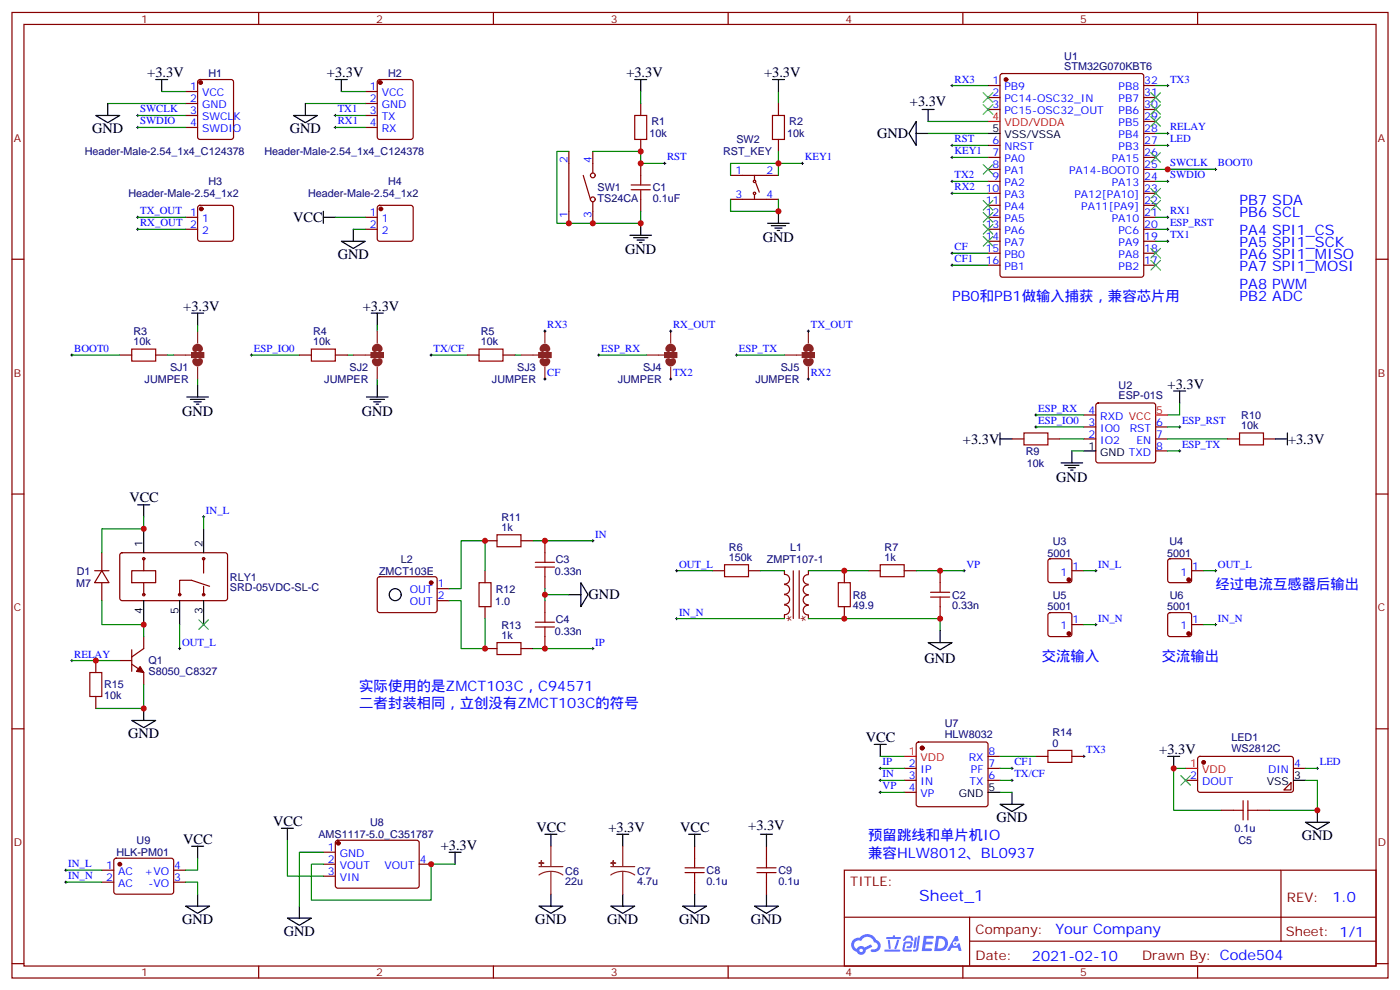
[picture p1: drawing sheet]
<svg xmlns="http://www.w3.org/2000/svg" width="412mm" height="292mm" viewBox="0 0 412 292" stroke-linecap="round" stroke-linejoin="round" font-family="sans-serif">
<g fill="none" stroke="#870000" stroke-width=".35">
<path d="M3.5 3.7h405.4v284.3h-405.4zM7.1 7.2h398.2v277.3h-398.2zM76.2 3.7v3.5M145.3 3.7v3.5M214.5 3.7v3.5M283.6 3.7v3.5M352.8 3.7v3.5M3.5 76.3h3.6M405.3 76.3h3.6M3.5 145.5h3.6M405.3 145.5h3.6M3.5 214.6h3.6"/>
<path d="M405.3 214.6h3.6M248.7 256.3h156.6v28.2h-156.6zM377.3 256.3v20.9M248.7 270.1h156.5M285.6 277.2h119.6M285.6 270.1v14.1M3.5 283.8h3.6M76.2 284.5v3.5M145.3 284.5v3.5M214.5 284.5v3.5M283.6 284.5v3.5M352.8 284.5v3.5"/>
<path d="M405.3 283.8h3.6"/>
</g>
<g fill="#5487ff">
<path d="M272.1 275.6h2.6l.3 .2-.1 .5-2 .1-.1 .9h1.6l.4 .4-.4 .4h-1.7l-.2 1.2h1.8l.3 .4-.2 .3-2.9 .1z"/>
<path d="M281.4 275.6h.7l.4 1.4-.7 .3a.74 .74 0 0 0-1.1 .3 .74 .74 0 0 0 .5 1 .74 .74 0 0 0 .9-.6l.5-.3 .7 2.3h-.9l-.2-.9h-1.9l-.5 .9h-.9z"/>
<path d="M269.5 276h.6l-.4 3a.31 .31 0 0 1-.3 .2 .31 .31 0 0 1-.3-.3z"/>
<path d="M270.4 275.6h.6l-.5 3.9a.89 .89 0 0 1-.7 .7 .89 .89 0 0 1-.9-.3l1-.4z"/>
<path d="M266.8 275.7l.6-.2 1.2 .1 .5 1.3-.6 .2-.4-1-1 .2a.95 .95 0 0 1-1 .8l-.1-.2z"/>
<path d="M266.4 277.4l1.8-.2a1.04 1.04 0 0 1 .6 1.1 1.04 1.04 0 0 1-.8 .9h-.7a.29 .29 0 0 1-.3-.3 .29 .29 0 0 1 .3-.3h.7l.2-.8-1.4 .1-.4 1.7 1.9 .1a.29 .29 0 0 1 .3 .3 .29 .29 0 0 1-.3 .2h-2l-.4-.3 .2-2z"/>
<path d="M260.5 279.7h4.4a.3 .3 0 0 1 .3 .3 .3 .3 0 0 1-.3 .2h-4.3z"/>
<path d="M264.3 276.7h.6l-.5 1.7a1.02 1.02 0 0 1-.7 1.1l-.2-.2z"/>
<path d="M261.5 276.8h.6l.3 2.4-.3 .3-.3-.2z"/>
<path d="M261.1 275.9h1.9l.2-.5h.5l-.1 .5h1.5a.29 .29 0 0 1 .3 .4 .29 .29 0 0 1-.3 .2h-3.9z"/>
<path d="M275.8 275.6l-.6 4.5h1.4a2.27 2.27 0 0 0 2.7-2.3 2.27 2.27 0 0 0-2.7-2.2zM276.6 276.4a1.5 1.5 0 0 1 1.8 1.5 1.5 1.5 0 0 1-1.9 1.4h-.3z"/>
<path d="M251.4 276.7a2.09 2.09 0 0 0 1 3.6 1.37 1.37 0 0 0 1.5 .9 1.37 1.37 0 0 0 1.1-1.4l2-1-.5-.7-1.8 .9a1.4 1.4 0 0 0-2.3 .4 1.32 1.32 0 0 1-.6-1.8 1.32 1.32 0 0 1 1.9-.5 2.02 2.02 0 0 1 2-1.2 2.02 2.02 0 0 1 1.8 1.6 1.09 1.09 0 0 1 1.1 1.4 1.09 1.09 0 0 1-1.6 .6 .41 .41 0 0 0-.5 .4 .41 .41 0 0 0 .4 .5 1.89 1.89 0 0 0 2.4-1.2 1.89 1.89 0 0 0-1.2-2.4 2.98 2.98 0 0 0-5-.7l-1 .2zM253.2 279.9a.52 .52 0 0 1 1 0 .52 .52 0 0 1-1 0z"/>
<circle cx="281.4" cy="277.9" r=".28"/>
</g>
<g fill="none" stroke="#870000" stroke-width=".35">
<path d="M54.7 27h3.5M54.7 30.5h3.5M54.7 34h3.5M54.7 37.5h3.5M58.4 23.6l.5-.2h9.2l.6 .5 .1 16.5-.5 .6-9.4 .1-.6-.5-.1-16.5zM107.6 27h3.5M107.6 30.5h3.5M107.6 34h3.5M107.6 37.5h3.5M111.4 23.6l.4-.2h9.2l.7 .5v16.5l-.5 .6-9.4 .1-.6-.5-.1-16.5zM188.7 30.5v3.5M229.3 30.5v3.5"/>
<path d="M291 25.2h3.6M291 28.7h3.6M291 32.2h3.6M294.8 21.9l.5-.2h40.9l.5 .2 .2 .5v58.5l-.2 .5-.5 .2h-40.9l-.5-.2-.2-.5v-58.5zM336.9 25.2h3.5M336.9 28.7h3.5M336.9 32.2h3.5M336.9 39.3h3.5M336.9 35.8h3.5M167.6 44.6v21.2M171.8 51.6l2.1 7.1M174.6 44.6v6.3"/>
<path d="M174.6 59.4v6.4M188.7 41.1v3.5M188.7 48.1v3.5M188.7 58.7v3.5M215.2 58.7h14.1M215.2 51.6h14.1M222.2 51.6v1.5M222.2 57.3v1.4M222.6 53.8l1.1 2.8M229.3 41.1v3.5M291 42.8h3.6M291 46.4h3.6"/>
<path d="M291 49.9h3.6M291 53.4h3.6M291 56.9h3.6M336.9 42.8h3.5M336.9 46.4h3.5M336.9 49.9h3.5M336.9 53.4h3.5M336.9 56.9h3.5M54.7 64h3.5M54.7 67.5h3.5M58.4 60.7l.5-.2h9.2l.5 .2 .2 .5v9.1l-.2 .5-.5 .2h-9.2l-.5-.2-.2-.5v-9.1zM107.6 64h3.5"/>
<path d="M107.6 67.5h3.5M111.4 60.7l.4-.2h9.2l.5 .2 .2 .5v9.1l-.2 .5-.5 .2h-9.2l-.5-.2-.2-.5v-9.1zM291 60.5h3.6M291 64h3.6M291 67.5h3.6M291 71h3.6M291 74.6h3.6M291 78.1h3.6M336.9 60.5h3.5M336.9 64h3.5M336.9 67.5h3.5M336.9 71h3.5"/>
<path d="M336.9 74.6h3.5M336.9 78.1h3.5M35.3 104.6h3.5M45.9 104.6h3.5M88.2 104.6h3.5M98.8 104.6h3.5M137.6 104.6h3.5M148.2 104.6h3.5M323 118.9l.5-.2h16.2l.5 .2 .2 .5v16.2l-.2 .5-.5 .2h-16.2l-.5-.2-.2-.5v-16.2zM298.1 129.3h3.5M308.7 129.3h3.5M319.3 129.3h3.5"/>
<path d="M319.3 125.7h3.5M319.3 122.2h3.5M340.4 129.3h3.6M340.4 125.7h3.6M340.4 132.8h3.6M361.6 129.3h3.5M372.2 129.3h3.5M142.9 159.2h3.5M153.5 159.2h3.5M160.5 159.2v3.6M27.9 168.1h4.2M30 168.1l2.1 3.5h-4.2z"/>
<path d="M30 162.8v5.3M30 171.6v5.3M35.5 163l.5-.2h30.6l.4 .7v13l-.7 .4-30.6-.1-.4-.6v-12.7zM38.8 168.1h7.1v3.5h-7.1zM42.3 164.5v3.6M42.3 171.6v3.5M60 164.5v4.3M60 172.6v2.5M61.7 172.6l-5.3-1.7h-3.5v4.2M111.4 170l.4-.2 16.5 .1 .5 .6-.1 9.5-.6 .4-16.5-.1-.5-.6v-9.2zM128.8 176.9h3.5M128.8 173.4h3.5"/>
<path d="M142.9 168.1v3.5M142.9 178.6v3.6M160.5 169.8v3.6M160.5 176.9v3.5M209.9 168.1h3.5M220.5 168.1h3.5M231.1 168.1v1.1a1.41 1.41 0 0 1 1.5 1.4 1.41 1.41 0 0 1-1.5 1.4M231.1 178.2a1.41 1.41 0 0 1 1.5 1.4 1.41 1.41 0 0 1-1.5 1.4M231.1 172.2a1.41 1.41 0 0 1 1.5 1.4 1.41 1.41 0 0 1-1.5 1.4M231.1 175.1a1.41 1.41 0 0 1 1.5 1.4 1.41 1.41 0 0 1-1.5 1.5M233.7 168.1v14M235.4 168.1v14"/>
<path d="M238.1 175.3a1.41 1.41 0 0 0-1.5 1.4 1.41 1.41 0 0 0 1.5 1.4M238.1 172.3a1.41 1.41 0 0 0-1.5 1.4 1.41 1.41 0 0 0 1.5 1.4M238.1 178.3a1.41 1.41 0 0 0-1.5 1.4 1.41 1.41 0 0 0 1.5 1.4M238.1 169.2a1.41 1.41 0 0 0-1.5 1.4 1.41 1.41 0 0 0 1.5 1.4M238.1 168.1v1M248.7 168.1v3.5M248.7 178.6v3.6M255.8 168.1h3.5M266.3 168.1h3.6M276.9 168.1v3.5M276.9 178.6v3.6M308.9 164.7l.5-.2h5.6l.5 .2 .2 .5v5.7l-.2 .5-.5 .2h-5.6l-.5-.2-.2-.5v-5.7z"/>
<path d="M315.7 168.1h3.6M344.2 164.7l.5-.2h5.6l.5 .2 .2 .5v5.7l-.2 .5-.5 .2h-5.6l-.5-.2-.2-.5v-5.7zM351 168.1h3.5M28.2 194.5v3.5M35.3 194.5h3.5M38.8 195.6l3.5 2.4v3.6M38.8 191.3v6.4M42.3 187.5v3.5l-3.5 2.5M142.9 191h3.5M153.5 191h3.5M160.5 187.5v3.5M231.1 181.1v1.1"/>
<path d="M238.1 181.1v1.1M308.9 180.6l.5-.2h5.6l.5 .2 .2 .5v5.7l-.2 .5-.5 .2h-5.6l-.5-.3-.2-.4v-5.7zM315.7 183.9h3.6M344.2 180.6l.5-.2h5.6l.5 .2 .2 .5v5.7l-.2 .5-.5 .2h-5.6l-.5-.3-.2-.4v-5.7zM351 183.9h3.5M28.2 205.1v3.5M270.1 218.7l.5-.2h19.7l.5 .2 .2 .5v17.7l-.2 .5-.5 .2h-19.7l-.5-.3-.2-.4v-17.7zM266.3 229.8h3.6M266.3 226.3h3.6M266.3 233.3h3.6M291 229.8h3.6M291 226.3h3.6"/>
<path d="M291 222.7h3.6M305.2 222.7h3.5M315.7 222.7h3.6M349.2 229.8h3.6M353 223l.5-.3 27.1 .1 .4 .6-.1 9.5-.6 .4h-27.1l-.4-.7v-9.2zM359.8 238.6h3.6M370.4 238.6h3.5M380.3 230.5v2.1h-2.1zM381 226.3h3.5M30 256.3h3.5M30 259.8h3.5M33.7 252.9l.5-.2 16.5 .1 .5 .6-.1 9.5-.7 .4-16.5-.1-.4-.6v-9.2z"/>
<path d="M51.2 256.3h3.5M51.2 259.8h3.5M95.2 251h3.6M95.2 254.5h3.6M95.2 258h3.6M99 247.6l.5-.2 23.5 .1 .5 .6-.1 13-.6 .4h-23.6l-.4-.7v-12.7zM123.5 254.5h3.5M204.6 249.2v3.5M204.6 259.8v3.5M225.8 249.2v3.5M225.8 259.8v3.5"/>
<circle cx="174.6" cy="51.6" r=".71"/>
<circle cx="174.6" cy="58.7" r=".71"/>
<circle cx="222.3" cy="53.4" r=".35"/>
<circle cx="222.3" cy="56.9" r=".35"/>
<circle cx="42.3" cy="175.1" r=".35"/>
<circle cx="42.3" cy="164.5" r=".35"/>
<circle cx="52.9" cy="175.1" r=".35"/>
<circle cx="60" cy="175.1" r=".35"/>
<circle cx="60" cy="164.5" r=".35"/>
</g>
<g fill="#870000" stroke="#870000" stroke-width=".35">
<path d="M41.3 196.3l1 1.7-2.1-.3z"/>
<circle cx="296.3" cy="23.4" r=".53"/>
<circle cx="99.7" cy="248.3" r=".53"/>
<circle cx="59.1" cy="24.3" r=".53"/>
<circle cx="112" cy="24.3" r=".53"/>
<circle cx="354.5" cy="224.5" r=".53"/>
<circle cx="271.6" cy="220.3" r=".53"/>
<circle cx="127" cy="171.6" r=".53"/>
<circle cx="35.3" cy="254.5" r=".53"/>
<circle cx="314.9" cy="170.7" r=".53"/>
<circle cx="314.9" cy="186.6" r=".53"/>
<circle cx="350.1" cy="170.7" r=".53"/>
<circle cx="350.1" cy="186.6" r=".53"/>
<circle cx="112.2" cy="61.5" r=".53"/>
<circle cx="59.3" cy="61.5" r=".53"/>
</g>
<path d="M291 35.8h3.6M340.4 122.2h3.6M266.3 222.7h3.6M349.2 226.3h3.6" fill="none" stroke="#f00" stroke-width=".35"/>
<g fill="none" stroke="#000" stroke-width=".35">
<path d="M28.2 34h7.1l-3.6 2.1zM31.7 30.5v3.5M45.9 23.4h3.5M47.6 23.4v3.6M86.4 34h7.1l-3.5 2.1zM90 30.5v3.5M98.8 23.4h3.5M100.5 23.4v3.6M187 23.4h3.5M188.7 23.4v3.6M227.5 23.4h3.6M229.3 23.4v3.6"/>
<path d="M269.9 35.8v7l-2.1-3.5zM269.9 39.3h3.5M271.6 32.2h3.6M273.4 32.2v3.6M291 39.3h3.6M95.2 64h3.6M95.2 62.2v3.6M100.5 71h7.1l-3.5 2.2zM104.1 67.5v3.5M185.6 69.3h6.3M186.6 70h4.3M187.7 70.7h2.1"/>
<path d="M188.4 71.4h.7M188.7 65.8v3.5M226.1 65.8h6.4M227.2 66.5h4.2M228.2 67.2h2.2M229 67.9h.7M229.3 62.2v3.6M56.4 92.2h3.6M58.2 92.2v3.5M109.4 92.2h3.5M111.1 92.2v3.5M55 116.9h6.4"/>
<path d="M56.1 117.6h4.2M57.1 118.3h2.2M57.9 119h.7M58.2 113.4v3.5M107.9 116.9h6.4M109 117.6h4.2M110.1 118.3h2.1M110.8 119h.7M111.1 113.4v3.5M345.7 115.1h3.5M347.5 115.1v3.6M294.6 129.3h3.5"/>
<path d="M294.6 127.5v3.5M312.6 136.3h6.3M313.6 137h4.3M314.7 137.7h2.1M315.4 138.4h.7M315.7 132.8v3.5M319.3 132.8h3.5M375.7 129.3h3.5M379.2 127.5v3.5M40.6 148.7h3.5M42.3 148.7v3.5M42.3 155.7v7.1"/>
<path d="M60 155.7v7.1M42.3 176.9v7M52.9 176.9v7M60 176.9v7M167.6 175.1h3.5M171.1 171.6l2.1 3.5-2.1 3.5zM273.4 189.2h7.1l-3.6 2.1zM276.9 185.7v3.5M38.8 212.2h7.1l-3.6 2.1zM42.3 208.6v3.6M257.5 219.2h3.6M259.3 219.2v3.5"/>
<path d="M291 233.3h3.6M294.6 236.9h7l-3.5 2.1zM298.1 233.3v3.6M344 222.7h3.5M345.7 222.7v3.6M381 229.8h3.5M388.1 238.6v3.5M56.4 249.2h3.6M58.2 249.2v3.5M82.9 243.9h3.5M84.7 243.9v3.5M132.3 251h3.5"/>
<path d="M134.1 251v3.5M160.5 245.7h3.5M162.3 245.7v3.5M181.7 245.7h3.5M183.4 245.7v3.5M202.8 245.7h3.6M204.6 245.7v3.5M224 245.7h3.5M225.8 245.7v3.5M384.5 242.1h7.1l-3.5 2.2zM54.7 266.8h7l-3.5 2.2zM58.2 263.3v3.5"/>
<path d="M84.7 270.4h7l-3.5 2.1zM88.2 266.8v3.6M158.7 266.8h7.1l-3.5 2.2zM162.3 263.3v3.5M179.9 266.8h7.1l-3.6 2.2zM183.4 263.3v3.5M201.1 266.8h7l-3.5 2.2zM204.6 263.3v3.5M222.2 266.8h7.1l-3.5 2.2zM225.8 263.3v3.5"/>
<circle cx="116.4" cy="175.1" r="1.76"/>
</g>
<g fill="none" stroke="#8c2424" stroke-width=".35">
<path d="M58.2 97.5v3.5M111.1 97.5v3.5M160.5 97.5v3.5M197.6 97.5v3.5M238.1 97.5v3.5M51.2 104.6h5.2M56.4 103.9h3.6v1.4h-3.6zM58.2 108.1v3.5M104.1 104.6h5.3M109.4 103.9h3.5v1.4h-3.5zM111.1 108.1v3.5M153.5 104.6h5.2"/>
<path d="M158.7 103.9h3.6v1.4h-3.6zM160.5 108.1v3.5M190.5 104.6h5.3M195.8 103.9h3.5v1.4h-3.5zM197.6 108.1v3.5M231.1 104.6h5.3M236.4 103.9h3.5v1.4h-3.5zM238.1 108.1v3.5M158.7 255.2h7.1M162.3 256.6l1.8 .2 1.7 .9M162.3 256.6l-1.9 .3-1.7 .8M162.3 249.2v6"/>
<path d="M162.3 256.6v6.7M179.9 255.2h7.1M183.4 256.6l1.9 .2 1.7 .9M183.4 256.6l-1.8 .3-1.7 .8M183.4 249.2v6M183.4 256.6v6.7"/>
</g>
<g fill="#8c2424" stroke="#8c2424" stroke-width=".35">
<path d="M179.9 254.1l1.4 .1z"/>
<path d="M180.6 253.4l.1 1.4z"/>
<path d="M158.7 254.1l1.5 .1z"/>
<path d="M159.5 253.4v1.4z"/>
<path d="M109.4 103.9h3.5v1.4h-3.5z"/>
<path d="M56.4 103.9h3.6v1.4h-3.6z"/>
<path d="M158.7 103.9h3.6v1.4h-3.6z"/>
<path d="M195.8 103.9h3.5v1.4h-3.5z"/>
<path d="M236.4 103.9h3.5v1.4h-3.5z"/>
</g>
<g fill="none" stroke="#008700" stroke-width=".35">
<path d="M31.7 30.5h23M40.6 37.5h14.1M40.6 34h14.1M47.6 27h7.1M90 30.5h17.6M98.8 37.5h8.8M98.8 34h8.8M100.5 27h7.1M188.7 27v3.5M229.3 27v3.5M273.4 39.3h17.6M273.4 35.8h17.6"/>
<path d="M280.5 25.2h10.5M340.4 39.3h3.6M340.4 25.2h3.6M167.6 44.6h-3.6v21.2h24.7v-3.6M174.6 44.6h14.1v3.5h7.1M215.2 58.7v3.5h14.1v-3.5M229.3 44.6v7M236.4 48.1h-21.2v3.5M280.5 53.4h10.5M280.5 56.9h10.5M280.5 42.8h10.5M280.5 46.4h10.5"/>
<path d="M340.4 53.4h3.6M340.4 49.9h17.7M340.4 42.8h3.6M40.6 64h14.1M40.6 67.5h14.1M98.8 64h8.8M104.1 67.5h3.5M280.5 78.1h10.5M280.5 74.6h10.5M340.4 71h3.6M340.4 64h3.6M340.4 67.5h3.6"/>
<path d="M58.2 95.7v1.8M111.1 95.7v1.8M21.2 104.6h14.1M49.4 104.6h1.8M58.2 111.6v1.8M74.1 104.6h14.1M102.3 104.6h1.8M111.1 111.6v1.8M127 104.6h10.6M151.7 104.6h1.8M176.4 104.6h14.1M217 104.6h14.1"/>
<path d="M347.5 118.7v3.5h-3.5M305.2 122.2h14.1M305.2 125.7h14.1M312.2 129.3h7.1M315.7 132.8h3.6M344 129.3h17.6M344 125.7h3.5M344 132.8h3.5M42.3 152.2v3.5h-12.3v7.1M60 152.2v3.5M157 159.2h17.6M30 176.9v7h12.3v3.6"/>
<path d="M132.3 176.9h3.5v14.1h7.1v-8.8M142.9 168.1v-8.9h-7.1v14.2h-3.5M160.5 173.4v3.5M160.5 175.1h7.1M199.3 168.1h10.6M224 168.1h7.1M238.1 168.1h17.7M269.9 168.1h14.1M319.3 168.1h3.5M354.5 168.1h3.6M21.2 194.5h14.1M52.9 183.9v7.1"/>
<path d="M157 191h17.6M199.3 182.2h31.8M238.1 182.2h38.8v3.5M319.3 183.9h3.5M354.5 183.9h3.6M42.3 201.6v7h-14.1M259.3 233.3h7M259.3 222.7h7M259.3 229.8h7M259.3 226.3h7M294.6 233.3h3.5M294.6 222.7h10.6"/>
<path d="M294.6 229.8h3.5M294.6 226.3h3.5M349.2 226.3h-3.5v12.3h14.1M384.5 229.8h3.6v8.8h-14.2M384.5 226.3h3.6M19.4 259.8h10.6M19.4 256.3h10.6M54.7 259.8h3.5v3.5M58.2 252.7v3.6h-3.5M84.7 247.4v10.6h10.5M95.2 251h-7v15.8M95.2 254.5h-3.5v10.6h35.3v-10.6h7.1"/>
</g>
<g fill="none" stroke="#000" stroke-width=".29">
<path d="M40.2 37.5h.7M40.2 34h.7M40.6 33.7v.7M40.6 37.2v.7M98.4 37.5h.7M98.4 34h.7M98.8 33.7v.7M98.8 37.2v.7M280.1 25.2h.7M280.5 24.8v.7M343.6 25.2h.7M343.6 39.3h.7"/>
<path d="M344 24.8v.7M344 38.9v.8M195.4 48.1h.7M195.8 47.8v.7M236 48.1h.7M236.4 47.8v.7M280.1 53.4h.7M280.1 56.9h.7M280.1 42.8h.7M280.1 46.4h.7M280.5 42.5v.7M280.5 46v.7"/>
<path d="M280.5 53.1v.7M280.5 56.6v.7M343.6 53.4h.7M343.6 49.9h.7M343.6 42.8h.7M344 42.5v.7M344 49.5v.7M344 53.1v.7M357.7 49.9h.7M358.1 49.5v.7M40.2 64h.7M40.2 67.5h.7"/>
<path d="M40.6 63.6v.7M40.6 67.2v.7M280.1 74.6h.7M280.1 78.1h.7M280.5 74.2v.7M280.5 77.8v.7M343.6 71h.7M343.6 64h.7M343.6 67.5h.7M344 63.6v.7M344 67.2v.7M344 70.7v.7"/>
<path d="M160.2 97.5h.7M160.5 97.2v.7M197.2 97.5h.7M197.6 97.2v.7M237.8 97.5h.7M238.1 97.2v.7M20.8 104.6h.7M21.2 104.2v.7M73.7 104.6h.7M74.1 104.2v.7M126.6 104.6h.8M127 104.2v.7"/>
<path d="M160.2 111.6h.7M160.5 111.3v.7M176 104.6h.7M176.4 104.2v.7M197.2 111.6h.7M197.6 111.3v.7M216.6 104.6h.7M217 104.2v.7M237.8 111.6h.7M238.1 111.3v.7M304.8 125.7h.7M304.8 122.2h.7"/>
<path d="M305.2 121.8v.8M305.2 125.4v.7M347.1 125.7h.7M347.1 132.8h.7M347.5 125.4v.7M347.5 132.4v.7M59.6 152.2h.7M60 151.8v.7M174.3 159.2h.7M174.6 158.9v.7M199 168.1h.7M199.3 167.7v.7"/>
<path d="M283.6 168.1h.7M284 167.7v.7M322.4 168.1h.7M322.8 167.7v.7M357.7 168.1h.7M358.1 167.7v.7M20.8 194.5h.7M21.2 194.2v.7M52.6 191h.7M52.9 190.6v.7M174.3 191h.7M174.6 190.6v.7"/>
<path d="M199 182.2h.7M199.3 181.8v.7M322.4 183.9h.7M322.8 183.6v.7M357.7 183.9h.7M358.1 183.6v.7M258.9 229.8h.7M258.9 226.3h.7M258.9 233.3h.7M259.3 225.9v.7M259.3 229.4v.8M259.3 233v.7"/>
<path d="M297.7 229.8h.7M297.7 226.3h.7M298.1 225.9v.7M298.1 229.4v.8M318.9 222.7h.7M319.3 222.4v.7M387.7 226.3h.7M388.1 225.9v.7M19 259.8h.8M19 256.3h.8M19.4 255.9v.7M19.4 259.4v.7"/>
</g>
<g fill="none" stroke="#3c3" stroke-width=".35">
<path d="M289.6 27.3l2.9 2.8M289.6 30.8l2.9 2.9M292.5 27.3l-2.9 2.8M292.5 30.8l-2.9 2.9M339 27.3l2.8 2.8M339 30.8l2.8 2.9M339 34.4l2.8 2.8M341.8 27.3l-2.8 2.8M341.8 30.8l-2.8 2.9M341.8 34.4l-2.8 2.8M289.6 59.1l2.9 2.8M289.6 48.5l2.9 2.8"/>
<path d="M292.5 59.1l-2.9 2.8M292.5 48.5l-2.9 2.8M339 55.5l2.8 2.8M339 59.1l2.8 2.8M339 44.9l2.8 2.9M341.8 55.5l-2.8 2.8M341.8 59.1l-2.8 2.8M341.8 44.9l-2.8 2.9M289.6 62.6l2.9 2.8M289.6 66.1l2.9 2.8M289.6 69.6l2.9 2.9M292.5 62.6l-2.9 2.8"/>
<path d="M292.5 66.1l-2.9 2.8M292.5 69.6l-2.9 2.9M339 73.2l2.8 2.8M339 76.7l2.8 2.8M341.8 73.2l-2.8 2.8M341.8 76.7l-2.8 2.8M58.6 182.5l2.8 2.8M61.4 182.5l-2.8 2.8M347.8 228.4l2.9 2.8M350.7 228.4l-2.9 2.8"/>
</g>
<g fill="none" stroke="#a10000" stroke-width=".35">
<path d="M187 34h3.5v7.1h-3.5zM227.5 34h3.6v7.1h-3.6zM185.9 55.9h5.7M185.9 54.5h5.7M188.7 51.6v2.9M188.7 55.9v2.8M38.8 102.8h7.1v3.5h-7.1zM91.7 102.8h7.1v3.5h-7.1zM141.1 102.8h7.1v3.5h-7.1zM301.6 127.5h7.1v3.5h-7.1zM365.1 127.5h7.1v3.5h-7.1zM146.4 157.5h7.1v3.5h-7.1z"/>
<path d="M141.1 171.6h3.5v7h-3.5zM157.7 167h5.6M157.7 165.6h5.6M160.5 162.8v2.8M160.5 167v2.8M213.4 166.3h7.1v3.5h-7.1zM246.9 171.6h3.6v7h-3.6zM259.3 166.3h7v3.5h-7zM274.1 175.8h5.7M274.1 174.4h5.7M276.9 171.6v2.8M276.9 175.8v2.8"/>
<path d="M26.5 198h3.5v7.1h-3.5zM146.4 189.2h7.1v3.6h-7.1zM157.7 184.6h5.6M157.7 183.2h5.6M160.5 180.4v2.8M160.5 184.6v2.9M308.7 221h7v3.5h-7zM363.4 238.6h2.8M366.2 235.8v5.6M367.6 235.8v5.6M367.6 238.6h2.8M201.8 255.6h5.6"/>
<path d="M201.8 257h5.6M204.6 252.7v2.9M204.6 257v2.8M223 255.6h5.6M223 257h5.6M225.8 252.7v2.9M225.8 257v2.8"/>
</g>
<path d="M57.5 106.3a.71 .71 0 0 0 .7 .7 .71 .71 0 0 0 .7-.7M57.5 102.8a.71 .71 0 0 1 .7-.7 .71 .71 0 0 1 .7 .7M110.4 106.3a.71 .71 0 0 0 .7 .7 .71 .71 0 0 0 .7-.7M110.4 102.8a.71 .71 0 0 1 .7-.7 .71 .71 0 0 1 .7 .7M159.8 106.3a.71 .71 0 0 0 .7 .7 .71 .71 0 0 0 .7-.7M159.8 102.8a.71 .71 0 0 1 .7-.7 .71 .71 0 0 1 .7 .7M196.8 106.3a.71 .71 0 0 0 .8 .7 .71 .71 0 0 0 .7-.7M196.8 102.8a.71 .71 0 0 1 .8-.7 .71 .71 0 0 1 .7 .7M237.4 106.3a.71 .71 0 0 0 .7 .7 .71 .71 0 0 0 .7-.7M237.4 102.8a.71 .71 0 0 1 .7-.7 .71 .71 0 0 1 .7 .7" fill="none" stroke="#8c2424" stroke-width="1.8"/>
<g fill="#c00">
<circle cx="127" cy="254.5" r=".88"/>
<circle cx="42.3" cy="155.7" r=".88"/>
<circle cx="42.3" cy="183.9" r=".88"/>
<circle cx="160.5" cy="191" r=".88"/>
<circle cx="142.9" cy="159.2" r=".88"/>
<circle cx="142.9" cy="191" r=".88"/>
<circle cx="160.5" cy="175.1" r=".88"/>
<circle cx="276.9" cy="168.1" r=".88"/>
<circle cx="248.7" cy="168.1" r=".88"/>
<circle cx="248.7" cy="182.2" r=".88"/>
<circle cx="276.9" cy="182.2" r=".88"/>
<circle cx="344" cy="49.9" r=".88"/>
<circle cx="345.7" cy="226.3" r=".88"/>
<circle cx="388.1" cy="238.6" r=".88"/>
<circle cx="229.3" cy="48.1" r=".88"/>
<circle cx="229.3" cy="62.2" r=".88"/>
<circle cx="188.7" cy="44.6" r=".88"/>
<circle cx="188.7" cy="48.1" r=".88"/>
<circle cx="188.7" cy="65.8" r=".88"/>
<circle cx="167.6" cy="65.8" r=".88"/>
<circle cx="174.6" cy="65.8" r=".88"/>
<circle cx="160.5" cy="159.2" r=".88"/>
<circle cx="28.2" cy="194.5" r=".88"/>
<circle cx="42.3" cy="208.6" r=".88"/>
</g>
<text font-size="4.6" fill="#00f" x="270.8" y="265.3">Sheet_1</text>
<g font-size="4.2">
<text x="43.4" y="22.7">+3.3V</text>
<text x="96.3" y="22.7">+3.3V</text>
<text x="184.5" y="22.7">+3.3V</text>
<text x="225.1" y="22.7">+3.3V</text>
<text x="268" y="31.1">+3.3V</text>
<text x="27.2" y="39.3">GND</text>
<text x="85.4" y="39.3">GND</text>
<text x="258.4" y="40.7">GND</text>
<text x="86.4" y="65.4">VCC</text>
<text x="224.7" y="71.4">GND</text>
<text x="99.5" y="76.3">GND</text>
<text x="184.1" y="74.9">GND</text>
<text x="54" y="91.5">+3.3V</text>
<text x="106.9" y="91.5">+3.3V</text>
<text x="344" y="114.4">+3.3V</text>
<text x="53.6" y="122.6">GND</text>
<text x="106.5" y="122.6">GND</text>
<text x="283.7" y="130.7">+3.3V</text>
<text x="379.4" y="130.7">+3.3V</text>
<text x="311.1" y="142">GND</text>
<text x="38.1" y="148">VCC</text>
<text x="173.4" y="176.5">GND</text>
<text x="272.3" y="195.3">GND</text>
<text x="37.7" y="217.5">GND</text>
<text x="255.1" y="218.5">VCC</text>
<text x="341.5" y="222">+3.3V</text>
<text x="80.4" y="243.2">VCC</text>
<text x="158" y="245">VCC</text>
<text x="179.2" y="245">+3.3V</text>
<text x="200.4" y="245">VCC</text>
<text x="220.4" y="244.6">+3.3V</text>
<text x="293.5" y="242.1">GND</text>
<text x="54" y="248.5">VCC</text>
<text x="129.8" y="250.3">+3.3V</text>
<text x="383.5" y="247.4">GND</text>
<text x="53.6" y="272.1">GND</text>
<text x="83.6" y="275.7">GND</text>
<text x="157.7" y="272.1">GND</text>
<text x="178.9" y="272.1">GND</text>
<text x="200" y="272.1">GND</text>
<text x="221.2" y="272.1">GND</text>
</g>
<g font-size="4.2" fill="#00f">
<text x="365.1" y="60.5">PB7 SDA</text>
<text x="365.1" y="64">PB6 SCL</text>
<text x="365.1" y="69.3">PA4 SPI1_CS</text>
<text x="365.1" y="72.8">PA5 SPI1_SCK</text>
<text x="365.1" y="76.3">PA6 SPI1_MISO</text>
<text x="365.1" y="79.9">PA7 SPI1_MOSI</text>
<text x="280.5" y="88.7">PB0和PB1做输入捕获，兼容芯片用</text>
<text x="365.1" y="85.2">PA8 PWM</text>
<text x="365.1" y="88.7">PB2 ADC</text>
<text x="358.1" y="173.4">经过电流互感器后输出</text>
<text x="306.9" y="194.5">交流输入</text>
<text x="342.2" y="194.5">交流输出</text>
<text x="105.8" y="203.3">实际使用的是ZMCT103C，C94571</text>
<text x="105.8" y="208.6">二者封装相同，立创没有ZMCT103C的符号</text>
<text x="255.8" y="247.4">预留跳线和单片机IO</text>
<text x="255.8" y="252.7">兼容HLW8012、BL0937</text>
<text x="392.5" y="265.5">1.0</text>
<text x="310.9" y="275.1">Your Company</text>
<text x="304" y="282.9">2021-02-10</text>
</g>
<g font-size="4.2" fill="#800">
<text x="234.8" y="183.5" transform="rotate(-90 234.8 183.5)">*</text>
<text x="238.9" y="183.5" transform="rotate(-90 238.9 183.5)">*</text>
</g>
<g font-size="3.9" fill="#800">
<text x="250.5" y="260.8">TITLE:</text>
<text x="379.1" y="265.5">REV:</text>
<text x="287.4" y="275">Company:</text>
<text x="378.7" y="275.7">Sheet: 1/1</text>
<text x="287.4" y="282.7">Date:</text>
<text x="336.4" y="282.8">Drawn By: Code504</text>
</g>
<g font-size="3.2" fill="#800">
<text x="41.6" y="6.7">1</text>
<text x="110.8" y="6.7">2</text>
<text x="179.9" y="6.7">3</text>
<text x="249.1" y="6.7">4</text>
<text x="318.2" y="6.7">5</text>
<text x="4.1" y="41.8">A</text>
<text x="405.9" y="41.8">A</text>
<text x="4.1" y="110.9">B</text>
<text x="405.9" y="110.9">B</text>
<text x="4.1" y="180.1">C</text>
<text x="405.9" y="180.1">C</text>
<text x="4.1" y="249.2">D</text>
<text x="405.9" y="249.2">D</text>
<text x="41.6" y="287.5">1</text>
<text x="110.8" y="287.5">2</text>
<text x="179.9" y="287.5">3</text>
<text x="249.1" y="287.5">4</text>
<text x="318.2" y="287.5">5</text>
</g>
<g font-size="3.2" fill="#000080">
<text x="313.5" y="17.6">U1</text>
<text x="61.4" y="22.8">H1</text>
<text x="114.3" y="22.8">H2</text>
<text x="313.5" y="20.6">STM32G070KBT6</text>
<text x="191.3" y="40.4">10k</text>
<text x="191.9" y="36.9">R1</text>
<text x="231.9" y="40.4">10k</text>
<text x="232.5" y="36.9">R2</text>
<text x="25" y="45.7">Header-Male-2.54_1x4_C124378</text>
<text x="77.9" y="45.7">Header-Male-2.54_1x4_C124378</text>
<text x="213" y="45.7">RST_KEY</text>
<text x="216.9" y="42.2">SW2</text>
<text x="37.8" y="58.1">Header-Male-2.54_1x2</text>
<text x="61.4" y="54.6">H3</text>
<text x="90.8" y="58.1">Header-Male-2.54_1x2</text>
<text x="114.3" y="54.6">H4</text>
<text x="176" y="59.5">TS24CA</text>
<text x="176" y="56.3">SW1</text>
<text x="192.3" y="59.5">0.1uF</text>
<text x="192.3" y="56.3">C1</text>
<text x="39.3" y="101.7">10k</text>
<text x="39.3" y="98.6">R3</text>
<text x="92.2" y="101.7">10k</text>
<text x="92.2" y="98.6">R4</text>
<text x="141.6" y="101.7">10k</text>
<text x="141.6" y="98.6">R5</text>
<text x="42.6" y="112.8">JUMPER</text>
<text x="50.1" y="109.2">SJ1</text>
<text x="95.5" y="112.8">JUMPER</text>
<text x="103" y="109.2">SJ2</text>
<text x="144.9" y="112.8">JUMPER</text>
<text x="152.4" y="109.2">SJ3</text>
<text x="182" y="112.8">JUMPER</text>
<text x="189.4" y="109.2">SJ4</text>
<text x="222.5" y="112.8">JUMPER</text>
<text x="230" y="109.2">SJ5</text>
<text x="329.5" y="117.6">ESP-01S</text>
<text x="329.5" y="114.4">U2</text>
<text x="365.6" y="123.3">R10</text>
<text x="365.6" y="126.4">10k</text>
<text x="302.1" y="133.9">R9</text>
<text x="302.5" y="137.5">10k</text>
<text x="147.7" y="153.4">R11</text>
<text x="147.7" y="156.4">1k</text>
<text x="310.1" y="160.4">U3</text>
<text x="344.5" y="160.4">U4</text>
<text x="118" y="165.8">L2</text>
<text x="163.7" y="165.7">C3</text>
<text x="214.7" y="165.2">150k</text>
<text x="214.7" y="162.2">R6</text>
<text x="225.9" y="165.7">ZMPT107-1</text>
<text x="232.8" y="162.2">L1</text>
<text x="260.6" y="165.2">1k</text>
<text x="260.6" y="162.2">R7</text>
<text x="308.5" y="163.9">5001</text>
<text x="343.8" y="163.9">5001</text>
<text x="22.4" y="172.7">M7</text>
<text x="22.6" y="169.2">D1</text>
<text x="67.7" y="171.1">RLY1</text>
<text x="111.6" y="169.3">ZMCT103E</text>
<text x="163.4" y="169.2">0.33n</text>
<text x="67.7" y="174.1">SRD-05VDC-SL-C</text>
<text x="145.9" y="178">1.0</text>
<text x="146.1" y="174.5">R12</text>
<text x="251.2" y="179.4">49.9</text>
<text x="251.2" y="176.2">R8</text>
<text x="280.5" y="179.4">0.33n</text>
<text x="280.5" y="176.3">C2</text>
<text x="308.5" y="179.8">5001</text>
<text x="310.1" y="176.2">U5</text>
<text x="343.8" y="179.8">5001</text>
<text x="344.6" y="176.2">U6</text>
<text x="147.7" y="185.2">R13</text>
<text x="163.7" y="183.3">C4</text>
<text x="147.7" y="188.2">1k</text>
<text x="163.4" y="186.9">0.33n</text>
<text x="43.7" y="195.7">Q1</text>
<text x="30.7" y="202.7">R15</text>
<text x="43.7" y="198.9">S8050_C8327</text>
<text x="30.7" y="205.9">10k</text>
<text x="278.3" y="214.2">U7</text>
<text x="278.3" y="217.5">HLW8032</text>
<text x="310" y="219.9">0</text>
<text x="310" y="216.9">R14</text>
<text x="362.7" y="221.5">WS2812C</text>
<text x="362.7" y="218.2">LED1</text>
<text x="109" y="243.2">U8</text>
<text x="363.7" y="245.1">0.1u</text>
<text x="40.2" y="248.6">U9</text>
<text x="93.8" y="246.8">AMS1117-5.0_C351787</text>
<text x="364.8" y="248.6">C5</text>
<text x="34.3" y="252.1">HLK-PM01</text>
<text x="166.5" y="257.6">C6</text>
<text x="187.7" y="257.6">C7</text>
<text x="208.1" y="257.4">C8</text>
<text x="229.3" y="257.4">C9</text>
<text x="166.5" y="260.6">22u</text>
<text x="187.7" y="260.6">4.7u</text>
<text x="208.1" y="260.6">0.1u</text>
<text x="229.3" y="260.6">0.1u</text>
</g>
<g font-size="3.2" fill="#00f">
<text x="56" y="26.6">1</text>
<text x="59.5" y="28.4">VCC</text>
<text x="108.9" y="26.6">1</text>
<text x="112.4" y="28.4">VCC</text>
<text x="281.2" y="24.3">RX3</text>
<text x="292.4" y="24.8">1</text>
<text x="292.4" y="28.4">2</text>
<text x="295.9" y="26.6">PB9</text>
<text x="329.5" y="26.6">PB8</text>
<text x="337.1" y="28.4">31</text>
<text x="337.1" y="24.8">32</text>
<text x="344.7" y="24.3">TX3</text>
<text x="41.3" y="33.1">SWCLK</text>
<text x="56" y="30.1">2</text>
<text x="56" y="33.7">3</text>
<text x="59.5" y="31.9">GND</text>
<text x="59.5" y="35.4">SWCLK</text>
<text x="99.5" y="33.1">TX1</text>
<text x="108.9" y="30.1">2</text>
<text x="108.9" y="33.7">3</text>
<text x="112.4" y="31.9">GND</text>
<text x="112.4" y="35.4">TX</text>
<text x="292.4" y="31.9">3</text>
<text x="295.9" y="30.1">PC14-OSC32_IN</text>
<text x="295.9" y="33.7">PC15-OSC32_OUT</text>
<text x="329.5" y="33.7">PB6</text>
<text x="329.5" y="30.1">PB7</text>
<text x="337.1" y="35.4">29</text>
<text x="337.1" y="31.9">30</text>
<text x="41.3" y="36.7">SWDIO</text>
<text x="56" y="37.2">4</text>
<text x="59.5" y="38.9">SWDIO</text>
<text x="99.5" y="36.7">RX1</text>
<text x="108.9" y="37.2">4</text>
<text x="112.4" y="38.9">RX</text>
<text x="281.2" y="41.9">RST</text>
<text x="329.5" y="40.7">PB4</text>
<text x="329.5" y="37.2">PB5</text>
<text x="337.1" y="38.9">28</text>
<text x="344.7" y="38.4">RELAY</text>
<text x="344.7" y="41.9">LED</text>
<text x="196.5" y="47.2">RST</text>
<text x="237.1" y="47.2">KEY1</text>
<text x="281.2" y="45.5">KEY1</text>
<text x="292.4" y="42.5">6</text>
<text x="292.4" y="46">7</text>
<text x="295.9" y="44.2">NRST</text>
<text x="295.9" y="47.8">PA0</text>
<text x="327.5" y="47.8">PA15</text>
<text x="329.5" y="44.2">PB3</text>
<text x="337.1" y="46">26</text>
<text x="337.1" y="42.5">27</text>
<text x="167.2" y="48.1" transform="rotate(-90 167.2 48.1)">2</text>
<text x="174.3" y="48.1" transform="rotate(-90 174.3 48.1)">4</text>
<text x="216.7" y="51.3">1</text>
<text x="225.8" y="51.3">2</text>
<text x="281.2" y="52.5">TX2</text>
<text x="292.4" y="49.5">8</text>
<text x="292.4" y="53.1">9</text>
<text x="295.9" y="51.3">PA1</text>
<text x="314.9" y="51.3">PA14-BOOT0</text>
<text x="337.1" y="53.1">24</text>
<text x="337.1" y="49.5">25</text>
<text x="344.7" y="52.5">SWDIO</text>
<text x="344.7" y="49">SWCLK</text>
<text x="358.8" y="49">BOOT0</text>
<text x="216.7" y="58.3">3</text>
<text x="225.8" y="58.3">4</text>
<text x="281.2" y="56.1">RX2</text>
<text x="290.4" y="56.6">10</text>
<text x="295.9" y="54.8">PA2</text>
<text x="295.9" y="58.3">PA3</text>
<text x="316.5" y="58.3">PA12[PA10]</text>
<text x="327.5" y="54.8">PA13</text>
<text x="337.1" y="56.6">23</text>
<text x="41.3" y="63.1">TX_OUT</text>
<text x="56" y="63.6">1</text>
<text x="59.5" y="65.4">1</text>
<text x="108.9" y="63.6">1</text>
<text x="112.4" y="65.4">1</text>
<text x="167.2" y="64.2" transform="rotate(-90 167.2 64.2)">1</text>
<text x="174.3" y="64.2" transform="rotate(-90 174.3 64.2)">3</text>
<text x="290.4" y="60.1">11</text>
<text x="290.4" y="63.6">12</text>
<text x="295.9" y="61.9">PA4</text>
<text x="295.9" y="65.4">PA5</text>
<text x="318.5" y="61.9">PA11[PA9]</text>
<text x="327.5" y="65.4">PA10</text>
<text x="337.1" y="63.6">21</text>
<text x="337.1" y="60.1">22</text>
<text x="344.7" y="63.1">RX1</text>
<text x="41.3" y="66.6">RX_OUT 2</text>
<text x="59.5" y="68.9">2</text>
<text x="108.9" y="67.2">2</text>
<text x="112.4" y="68.9">2</text>
<text x="290.4" y="67.2">13</text>
<text x="290.4" y="70.7">14</text>
<text x="295.9" y="68.9">PA6</text>
<text x="329.5" y="68.9">PC6</text>
<text x="337.1" y="70.7">19</text>
<text x="337.1" y="67.2">20</text>
<text x="344.7" y="70.2">TX1</text>
<text x="344.7" y="66.6">ESP_RST</text>
<text x="281.2" y="73.7">CF</text>
<text x="281.2" y="77.2">CF1</text>
<text x="290.4" y="74.2">15</text>
<text x="290.4" y="77.8">16</text>
<text x="295.9" y="72.5">PA7</text>
<text x="295.9" y="76">PB0</text>
<text x="329.5" y="76">PA8</text>
<text x="329.5" y="72.5">PA9</text>
<text x="337.1" y="77.8">17</text>
<text x="337.1" y="74.2">18</text>
<text x="295.9" y="79.5">PB1</text>
<text x="329.5" y="79.5">PB2</text>
<text x="161.2" y="96.6">RX3</text>
<text x="198.3" y="96.6">RX_OUT</text>
<text x="238.8" y="96.6">TX_OUT</text>
<text x="21.9" y="103.7">BOOT0</text>
<text x="74.8" y="103.7">ESP_IO0</text>
<text x="127.7" y="103.7">TX/CF</text>
<text x="177.1" y="103.7">ESP_RX</text>
<text x="217.7" y="103.7">ESP_TX</text>
<text x="161.2" y="110.7">CF</text>
<text x="198.3" y="110.7">TX2</text>
<text x="238.8" y="110.7">RX2</text>
<text x="305.9" y="121.3">ESP_RX</text>
<text x="305.9" y="124.8">ESP_IO0</text>
<text x="320.6" y="125.4">3</text>
<text x="320.6" y="121.8">4</text>
<text x="324.1" y="123.6">RXD VCC</text>
<text x="340.6" y="125.4">6</text>
<text x="348.2" y="124.8">ESP_RST</text>
<text x="320.6" y="128.9">2</text>
<text x="324.1" y="130.7">IO2</text>
<text x="324.1" y="127.1">IO0</text>
<text x="332.8" y="127.1">RST</text>
<text x="334.7" y="130.7">EN</text>
<text x="340.6" y="128.9">7</text>
<text x="348.2" y="131.9">ESP_TX</text>
<text x="340.6" y="132.4">8</text>
<text x="60.7" y="151.3">IN_L</text>
<text x="175.3" y="158.4">IN</text>
<text x="200" y="167.2">OUT_L</text>
<text x="284.7" y="167.2">VP</text>
<text x="315.9" y="167.7">1</text>
<text x="323.5" y="167.2">IN_L</text>
<text x="351.2" y="167.7">1</text>
<text x="358.8" y="167.2">OUT_L</text>
<text x="128.9" y="173">1</text>
<text x="312.4" y="169.5">1</text>
<text x="347.7" y="169.5">1</text>
<text x="120.7" y="178.3">OUT</text>
<text x="120.7" y="174.8">OUT</text>
<text x="128.9" y="176.5">2</text>
<text x="200" y="181.3">IN_N</text>
<text x="312.4" y="185.3">1</text>
<text x="315.9" y="183.6">1</text>
<text x="323.5" y="183.1">IN_N</text>
<text x="347.7" y="185.3">1</text>
<text x="351.2" y="183.6">1</text>
<text x="358.8" y="183.1">IN_N</text>
<text x="53.6" y="190.1">OUT_L</text>
<text x="175.3" y="190.1">IP</text>
<text x="21.9" y="193.6">RELAY</text>
<text x="320" y="221.9">TX3</text>
<text x="260" y="225.4">IP</text>
<text x="267.7" y="225.9">2</text>
<text x="271.2" y="227.7">IP</text>
<text x="285.4" y="224.2">RX</text>
<text x="286" y="227.7">PF</text>
<text x="291.2" y="225.9">7</text>
<text x="291.2" y="222.4">8</text>
<text x="298.8" y="225.4">CF1</text>
<text x="373.5" y="227.7">DIN</text>
<text x="381.2" y="225.9">4</text>
<text x="388.8" y="225.4">LED</text>
<text x="260" y="228.9">IN</text>
<text x="260" y="232.4">VP</text>
<text x="267.7" y="229.4">3</text>
<text x="267.7" y="233">4</text>
<text x="271.2" y="231.2">IN</text>
<text x="285.6" y="231.2">TX</text>
<text x="291.2" y="229.4">6</text>
<text x="298.8" y="228.9">TX/CF</text>
<text x="350.6" y="229.4">2</text>
<text x="354.1" y="231.2">DOUT</text>
<text x="271.2" y="234.7">VP</text>
<text x="96.6" y="250.6">1</text>
<text x="20.1" y="255.4">IN_L</text>
<text x="31.3" y="255.9">1</text>
<text x="34.8" y="257.7">AC</text>
<text x="42.6" y="257.7">+VO</text>
<text x="51.3" y="255.9">4</text>
<text x="96.6" y="254.1">2</text>
<text x="96.6" y="257.7">3</text>
<text x="100.1" y="252.4">GND</text>
<text x="100.1" y="255.9">VOUT</text>
<text x="113.2" y="255.9">VOUT</text>
<text x="123.6" y="254.1">4</text>
<text x="20.1" y="258.9">IN_N</text>
<text x="31.3" y="259.4">2</text>
<text x="34.8" y="261.2">AC</text>
<text x="43.7" y="261.2">-VO</text>
<text x="51.3" y="259.4">3</text>
<text x="100.1" y="259.4">VIN</text>
</g>
<g font-size="3.2" fill="#f00">
<text x="292.4" y="35.4">4</text>
<text x="295.9" y="37.2">VDD/VDDA</text>
<text x="340.6" y="121.8">5</text>
<text x="267.7" y="222.4">1</text>
<text x="271.2" y="224.2">VDD</text>
<text x="350.6" y="225.9">1</text>
<text x="354.1" y="227.7">VDD</text>
</g>
<g font-size="3.2">
<text x="292.4" y="38.9">5</text>
<text x="295.9" y="40.7">VSS/VSSA</text>
<text x="320.6" y="132.4">1</text>
<text x="324.1" y="134.2">GND TXD</text>
<text x="42" y="161" transform="rotate(-90 42 161)">1</text>
<text x="59.6" y="161" transform="rotate(-90 59.6 161)">2</text>
<text x="42" y="180.7" transform="rotate(-90 42 180.7)">4</text>
<text x="52.6" y="180.7" transform="rotate(-90 52.6 180.7)">5</text>
<text x="59.6" y="180.7" transform="rotate(-90 59.6 180.7)">3</text>
<text x="291.2" y="233">5</text>
<text x="373.2" y="231.2">VSS</text>
<text x="381.2" y="229.4">3</text>
<text x="282.5" y="234.7">GND</text>
</g>
</svg>
